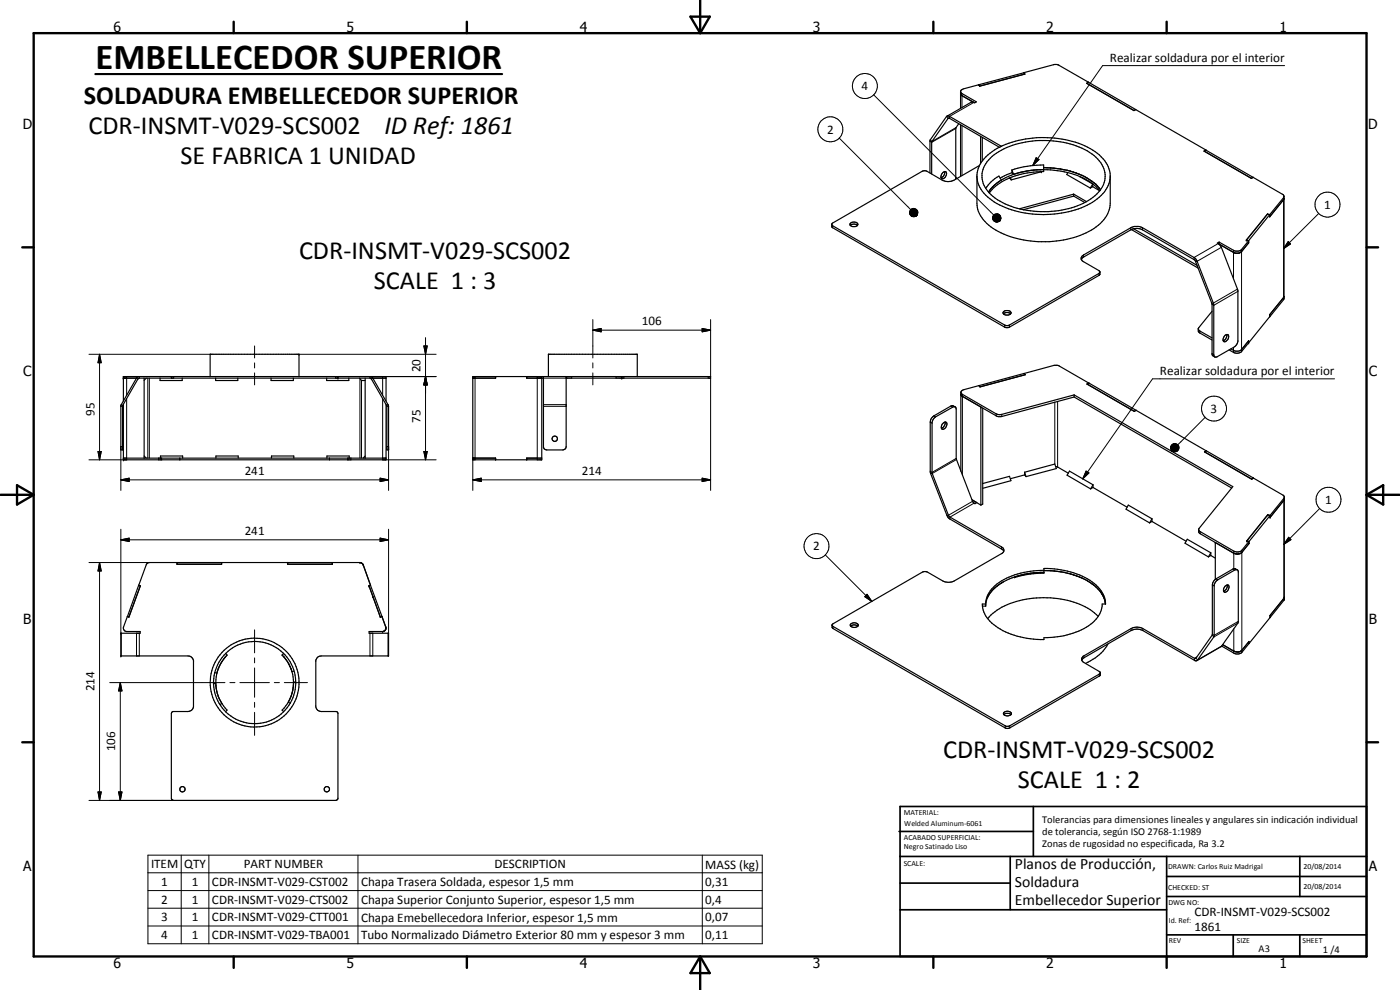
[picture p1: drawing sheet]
<svg xmlns="http://www.w3.org/2000/svg" width="420mm" height="297mm" viewBox="0 0 420 297" stroke-linecap="round" stroke-linejoin="round" font-family="sans-serif">
<g fill="none" stroke="#000" stroke-width=".35">
<path d="M284.3 34.8l-5.2 7.2v9.9M284.3 34.8l.7 .1 15.5 9M287.7 37.1l-.9 1.3v15.4M288.3 28.1l.4 .6 3.6 2M288.3 27.5l.4 .6 4.3 2.5-.5 .3-.2-.2M288.3 27.5v5M288.3 37.4v15.5M292.3 30.7l-.8-.1-7.2 4.2M293.7 25.4l.3 .4M293.7 25.4v.1M307.2 21.8l.3 .4M307.3 21.9l.3 .3-13.6 3.7-.3-.5"/>
<path d="M326.7 24.7l-.6 .3 14.2 8.2M326.7 24.7h.1M326.7 24.7l-9-5.2-1.3-.2-27.3 7.4-.6 .3-.2 .5M326.7 24.7l58.5 33.8 .1 31.2-4.2 5.3M340.8 32.9h.1M340.8 32.9l-.5 .2M340.9 32.9l-.6 .3M282.9 51.9a.67 .67 0 0 1 .9-.4 .67 .67 0 0 1 .2 1 1.11 1.11 0 0 1-1.5 .9l-.1-.6zM283.5 51.5a1.67 1.67 0 0 1-1.1 1.8M293.2 53.1a9.8 9.8 0 0 0 5.2 7.5 31 31 0 0 0 29.5 .1 10.2 10.2 0 0 0 5.3-7.5M294 49.7l-8 4.5a3.9 3.9 0 0 1-3.2-.1l-4.8-2.8h-1.1l-27 15.6-.3 .4v.8l52.3 30.2 1-.1 27-15.7 .2-1-.3-.3-4.8-2.8-.5-.5M294.3 40.9v8.2"/>
<path d="M294.8 41.2v7.1M295.9 47a24.9 24.9 0 0 1 16.3-5.7 26.3 26.3 0 0 1 17.8 5.2 8.7 8.7 0 0 1 3.2 6.1v8.4a9.7 9.7 0 0 1-5.7 8 31.2 31.2 0 0 1-27 .9 11 11 0 0 1-7.3-8.3v-9.1a8.4 8.4 0 0 1 2.7-5.5zM297.2 47.5a24.5 24.5 0 0 1 18.9-5.2 21.7 21.7 0 0 1 13.3 5.4 7.1 7.1 0 0 1-.8 11 24.3 24.3 0 0 1-17.2 4.8 21.9 21.9 0 0 1-14.4-5.5 7 7 0 0 1 .2-10.5zM298.3 55.7l2.2-1.7-.7-1.2-2.3 1.7-1.7 2M300 44.2l-15.3-8.8-5.1 7.2v9.6M300.5 43.9h.1M303.1 53.4l-.4 .1M303.1 53.4h.1M303.1 53.4l.4 .6M303.3 53.3l.2 .7M303.7 51a28.2 28.2 0 0 1 9.5-1.5v2a22 22 0 0 0-15 4.8l-1.3 1.6M303.7 51.8l-3.6 1.6"/>
<path d="M303.7 51l.5 1.3M303.7 51v.8M303.7 51.8l.5 .5M312.2 50.9l-2.8 .2-5.2 1.2M312.5 51.5l-9 2.5M313.2 50.9a21.5 21.5 0 0 0-15.4 5.3l-1.1 1.5 1.3-1.7M313.2 50.9l2.1 .1 5.1 .8M313.2 50.3a24.3 24.3 0 0 1 15.7 5l1.4 1.6M320.4 51.8a17.3 17.3 0 0 1 9.7 5.4M320.5 51.8l-.3 .6 7 4M322.2 58.3l-16.3 4.4M322.2 58.3l3.9 2.2"/>
<path d="M322.2 58.3v.5M322.2 58.8l3.3 1.9M322.2 58.8l-15 4.1M323.9 52.9l4 2.3M327.9 56l2.1 1.2M327.9 55.2l-.7 1.2M327.9 56l-.7 .4M327.9 55.2v.8M361.9 45l-.6 .3 14.3 8.2 .5-.3M361.9 45v.1M361.9 45l-.5 .3 14.1 8.2 .6-.3M376.1 53.2v.1"/>
<path d="M385.3 59.6l-4.3 5.5M385.3 59l-4.2 5.4M249.6 67.4l.3 .3 52.2 30 .8-.2 26.9-15.5 .3-.3M255.1 67.1a1.43 1.43 0 0 1 2.4 .3l-.6 .5a1.58 1.58 0 0 1-1.8-.3zM255.2 67.6a1.8 1.8 0 0 1 2.1 0M324.5 77.9l.7-.8 14.2-8.1a3.8 3.8 0 0 1 3.5 0l15.7 9.1 5.2 13.2v15l.8 .8M324.5 77.9v-.7l.7-.7 14.2-8.2 1.2-.4 1.4 .1 .9 .3 15.7 9.1 .6 .8 5 13 .1 15.2 .3 .7M339.5 68.9l20.1 11.5M340.2 68.6l19.1 11M365.9 72.6l-.6 .3 .7 .5 .6 .8 4.9 13v15.3l-.3 .8-.7 .8-5.2 2.9-.7 .1M365.9 73.2l4.3 2.5a2.08 2.08 0 0 0 2.4-.2M365.9 73.2l-.1 .1"/>
<path d="M365.9 72.6v.6M374.7 72.2v.7l-2.1 2.6M374.7 72.3l-2.1 2.5a1.99 1.99 0 0 1-2.4 .3l-4.3-2.5M374.7 72.9l-2.1 2.6M380.4 64.3l.7 .1M380.4 64.3l-6.4 7.8 .7 .2M381 65.1v-.7l-6.3 7.8M381.1 64.4l-.1 .6M301.1 94.1a1.64 1.64 0 0 1 2.2 0M301.2 93.5a1.46 1.46 0 0 1 2.2 .4l-.3 .5-1.3 .1a.67 .67 0 0 1-.6-.3 .67 .67 0 0 1 0-.7zM359.6 98.7l.5 .6 3.7 2.1M363.8 93.4l-4.2 5.2v.7l.3 .4 3.9 2.3"/>
<path d="M381 95l-8.4 10.5a2.18 2.18 0 0 1-2.4 .2l-1.3-.7M381 95h.1M381.1 94.4v.6M385.3 89.1l-4.3 5.3v.6M37 113.5h4M41 113.5l-4.7 8.2v13.3h.5v-13.2l4.6-8.1 .4-.2h69.2l.5 .2 4.6 8.2v13.1h.5v-13.3l-4.7-8.2M41.8 113l-.8 .5M43.3 113.5v24M43.9 113.5l-.6 .6M48 113.5v.7h6.7v-.7M51.4 113v.5M63.1 113v-6.7h26.6v6.7"/>
<path d="M64.7 113.5v.7h6.7v-.7M81.4 113.5v.7h6.6v-.7M98 113.5v.7h6.7v-.7M101.4 113v.5M107.9 113.5l.6 .7h1.1M109.6 113.5v24M111 113l.9 .5M111.9 113.5h4M148.7 113v.5M148.7 113v.5h-6.8M158.1 113v.5h5M162.6 113v25h-20.7v-25h71.4v.5h-43.4"/>
<path d="M163.1 113v21.2l.2 .4 .8 .4h4.8l.9-.6 .1-21.4M164.6 113v-6.7h26.7v6.7M186.6 113v.5M288.4 118.3l.4 .6 10.8 6.1h1l21.8-5.9M288.4 117.7v23.7M288.4 117.7l.4 .6 10.1 5.9 1 .2 22.5-5.9M293.8 115.7l-4.8 1.3-.6 .7M293.8 115.7l.4 .4M293.8 115.7h.1M307.4 112.1l8.9-2.5 1.4 .1 67.5 38.9 .2 .5v30.8l-4.2 5.4M307.4 112.1l.3 .3M307.4 112.1h.1"/>
<path d="M307.7 112.4l-13.6 3.7-.3-.4M307.7 112.4l-.4-.3-13.5 3.6M322.4 118.5l47.6 27.5-10.1 12.5-.2 1.2 .5 .4 10.1 5.9a2.25 2.25 0 0 0 2.4-.3M322.4 119.1l47.2 27.3M322.4 118.5v.6M326.2 115.2l14.2 8.2 .5-.3M326.8 114.9l-.6 .3M326.8 114.9l-.5 .3M367.5 100.8l.4-.3a.63 .63 0 0 1 .8 .1 .63 .63 0 0 1 0 .8 1.04 1.04 0 0 1-1.6 .9v-.6zM368.2 100.4a1.68 1.68 0 0 1-1.1 1.8M374.7 102.9v-.7l-2.1 2.7a2.47 2.47 0 0 1-3.2-.2M37 120.3v-7.3h78.9v7.3"/>
<path d="M37 121.3v16.7h78.9v-16.7M37 137.5h78.9M43.3 136.8l.6 .7M48.2 137.5v-.7h6.6v.7M54 137.5v.5M64.8 137.5v-.7h6.7v.7M81.5 137.5v-.7h6.7v.7M98.1 137.5v-.7h6.7v.7M98.9 137.5v.5M109.6 136.8l-.6 .7M141.9 137.5h6.8v.5M148.7 137.5v.5"/>
<path d="M162.6 137.5h-4.5v.5M282.8 127.3l.9-.7a1.14 1.14 0 0 1-.2 2 .65 .65 0 0 1-.9 .1 .65 .65 0 0 1 0-1zM283.6 126.6a1.67 1.67 0 0 1-1.1 1.9M286.7 122.1l-.7-.4-.6 .1-5.2 3-.9 1.1-.1 .8 .1 15.4 5.3 13.2 16.2 9.5 .4 .6M286.7 122.1l-.6-.1-5.4 3.1-.8 1.1-.2 .5 .1 15.4 5 12.8 15.8 9.2 .5 .5 .1 .8M286.7 122.1l.3 .7v14.9l5 12.9 .6 .5 .5-.3-1.4-.8 2.7 1.6M294.4 122.1v29.5M294.9 122.5v28.8l-.5 .3M316.8 140l.6 .1 3.2 1.9M340.9 123.1h.1M362 135.3h.1M362 135.3l-.5 .3 14.2 8.2 .5-.3"/>
<path d="M294.9 145.1l8.1-2.2 .4 1.3-8.5 2.3M307.5 142.5l-4.3 1.1M307.5 141.7l.4 1.3M307.5 141.7v.8M307.5 142.5l.4 .5M307.5 141.7l9.1-2.5 .4 1.4-9.1 2.4M328 146.3l10.3 5.9M328 145.5l-.7 1.2M328 146.3l-.7 .4M328 145.5v.8M328 145.5l-7-4.1-.8 1.2 7.1 4.1M345.7 156.5l10.3 5.9"/>
<path d="M345.7 155.7l-.7 1.2M345.7 156.5l-.7 .4M345.7 155.7v.8M345.7 155.7l-7.1-4.1-.7 1.2 7.1 4.1M359.7 159l.3 .4 10.3 6a2.05 2.05 0 0 0 2.4-.3l2.1-2.6M376.2 143.4l-.6 .4M376.2 143.4v.1M380.4 154.5l-6.2 7.8 .7 .2M380.4 154.5l.8 .2-6.3 7.8M380.5 154.5l.7 .1M385.3 150.1l-4.1 5.2v-.7M385.3 150.1l-4.1 5.1"/>
<path d="M385.4 149.9l-.1 .2M385.4 149.2l-4.2 5.4M41.6 175.6l.5 .2M41.6 175.6l-3.3 9.4M41.6 175.6l2.4-6.4 .8-.4h63.2l.5 .1 .5 .6 2.2 6.1M41.6 175.6h.1M42.1 175.8l-3.4 9.4-.5-.2M42.1 175.8l-3.4 9.3-.4-.1M53.1 168.8v.5h13.4v-.5M53.2 168.8v.5M86.3 168.8v.5h13.4v-.5M86.4 168.8v.5"/>
<path d="M110.7 175.8l3.5 9.4M110.7 175.8h.1M110.8 175.8l3.3 9.3M111.2 175.6l-.5 .2M111.2 175.6l4.6 12.5M111.2 175.6l-.4 .2M298.1 176.8l-1.6 2.1M298.2 176.8l-1.6 1.9-.8 2.6M300.8 174.8l.3-.2-2.9 2.2M301.2 165.4l-.4 .6-14.4 8.3a3.8 3.8 0 0 1-3.5 0l-4.6-2.7h-1.4l-26.9 15.6-.3 .3 .1 .8 52.4 30.3 .9-.2 27-15.7v-1.2l-4.8-2.7-.7-.7M304.4 173.3a27.4 27.4 0 0 1 8.9-1.3v-1.4a24.2 24.2 0 0 1 15.7 5 7.9 7.9 0 0 1 2.8 5.6M304.4 173.1v.2"/>
<path d="M305.5 172.8a16.5 16.5 0 0 0-7.4 4M309.3 172l-4.4 1-.5 .3M310.4 171.9l-1 .1M312.3 171.7l-3.8 .4-2.7 .6M313.3 171.1a23.6 23.6 0 0 0-14.6 4.6 7.5 7.5 0 0 0-2.9 6.2h-1M313.3 171.7l-2 .1M313.3 171.2a22.8 22.8 0 0 1 16.2 5.5l1.6 2.2 .7 2.3M363.4 166.7l1.3 .8M363.4 165.9l-.7 1.2M363.4 166.7l-.7 .4M363.4 165.9v.8M363.4 165.9l-7.1-4.1-.7 1.2 7.1 4.1"/>
<path d="M364.7 173.9l5.5-3.3h.6l.7 .5 .1 .3v15.2l-5 7.2M364.7 173.9l-.7 .9-.2 .7v15l-4.9 7h-.4l-15.5-8.9a3.8 3.8 0 0 0-3.5 0l-14.4 8.3-.5 .6v.6M364.7 162.8v11M367.6 175.9a.66 .66 0 0 1 .6-.4 .66 .66 0 0 1 .6 .4 1.31 1.31 0 0 1-1.4 1.7l-.2-.7zM368.3 175.5a1.67 1.67 0 0 1-1.1 1.9M371.2 170.9l-.6 .1-5.1 3-1.1 1.3v15.5l-5.3 7.4h-.4l-15.7-9a3.8 3.8 0 0 0-3.5 0l-14.2 8.2-.7 .7M374.8 163.1h.1M374.9 162.5l-.1 .6-2.1 2.6M374.9 163.1l-2.2 2.6M385.3 179.5l-4.1 5.2v.6M385.3 179.5l-4.1 5.2M385.4 179.3l-.1 .2"/>
<path d="M38.2 185l-1.1 3.1a1.05 1.05 0 0 0 .9 1.4h4.1v.5h-5.8v6.8h20.1a1.7 1.7 0 0 1 1.7 1.4v13.9a1.68 1.68 0 0 1-1.7 1.4h-4.5l-.5 .6v25.4l.5 .6h49l.5-.5v-25.6l-.5-.5-4.8-.1-.8-.3-.4-.7-.1-14.2 .5-1 1.1-.4h20.2v-6.8h-5.8v-.5h4a1.05 1.05 0 0 0 1-1.4M38.3 185h-.1M66.6 198.5a11.3 11.3 0 0 0-1.7 8M67.7 196.1l.4 .5M68.1 196.6l-1.9 2.5-1.1 2.9-.6-.2M68.1 196.6l-1.4 1.8M85.2 196.1l-.5 .5 1.6 1.9M86.3 198.5l.7 1.4M86.3 198.5l1.1 2.2M114.1 185.1l.1 .1M114.1 185.1l.5-.1 1.2 3.1M114.6 185l-.4 .2"/>
<path d="M249.7 187.6l52.3 30.3 1.1-.1 27-15.6 .1-.3M255.2 187.3a1.46 1.46 0 0 1 2.4 .3 1.38 1.38 0 0 1-2.4-.1zM255.3 187.9a1.64 1.64 0 0 1 2.2 0M295.8 181.2h-1v.7M329.6 185a22.3 22.3 0 0 0-15.4-5.6 24.2 24.2 0 0 0-16.8 5.1l-1 1.1M331.8 181.2h-1a9.4 9.4 0 0 1-6.2 7.8 25.4 25.4 0 0 1-11.3 2.3v.6a21.9 21.9 0 0 1-16.7-6.1l-1.3-2.2-.5-1.7M332.5 193.2a13.7 13.7 0 0 1-6.7 5.9M366.6 193.8l3.7 2.2a2.15 2.15 0 0 0 2.4-.3l2.1-2.6 .1-.7-2.2 2.7M366.6 193.8l-7.4 4.4M366.9 193.4l3.4 2a2.05 2.05 0 0 0 2.4-.3M374.8 192.5l-2.1 2.6M374.8 193.1h.1"/>
<path d="M381.2 185.3l-6.3 7.8M64.1 205.1h.7l.2 2.2 .8 2.4M64.9 206.7l.9 3M65.8 209.7l.8 1.4 1.5 2-.4 .4M65.8 209.7l.8 1.4-.6 .3M87.4 200.7l.2 .8M87.6 201.5l.4 1.6v2.6M88 206.2l-.5 2.3-1 2.2 .6 .3M88.3 201.3l-.7 .2M88.8 204.6h-.7a11.7 11.7 0 0 1-3.4 8.5l.5 .4M301.2 213.9a1.42 1.42 0 0 1 2.3 .3 1.35 1.35 0 0 1-2.4-.2zM301.3 214.4a1.64 1.64 0 0 1 2.1 0"/>
<circle cx="166.5" cy="131.6" r=".81"/>
<circle cx="76.4" cy="204.8" r="13.3"/>
<circle cx="76.4" cy="204.8" r="12.3"/>
<circle cx="54.8" cy="236.8" r=".8"/>
<circle cx="98.1" cy="236.8" r=".79"/>
</g>
<g fill="none" stroke="#000" stroke-width=".3">
<path d="M385.5 19.7h-54.6l-20.9 30M262.2 28.4l36 36.1M284 35l.5 .6 .2-.2M286.8 38.6l-7.2 4.1-.5-.3M286.9 38.3l-7.2 4.2-.5-.6M288.7 28.1v4.2M288.7 37.7v15M292.3 30.7l-7.3 4.2v.6M251.9 41.4l21.4 21.5M300.5 43.9h.1M311 47.3l.8 .6-1.8 1.8zM385.2 59.9h.1"/>
<path d="M385.2 59.3v30.6M249.9 67.7v.6M273 63.8l2.1 .9-2.1-.7zM273 64l2.1 .7-2.1-.4zM273 63.5l2.1 1.2-2.1-.9zM273 64.3l2.1 .4-1.9-.2zM273.1 63.2l2 1.5-2.1-1.2zM273.2 63l.2-.2 1.7 1.9zM273.2 63l1.9 1.7-2-1.5zM273.2 64.5l1.9 .2h-1.7zM273.4 64.7h1.7l-1.5 .2zM273.4 62.8l.2-.1 1.5 2z"/>
<path d="M273.6 64.9l1.5-.2zM273.6 62.7l.3-.1 1.2 2.1zM273.8 65l1.3-.3zM273.9 62.6l.2-.1 1 2.2zM274.1 65l1-.3zM274.1 62.5l.3 .1 .7 2.1zM274.4 65l.7-.3zM274.4 62.6l.3 .1 .4 2zM274.6 64.9l.5-.2zM274.7 62.7l.2 .1 .2 1.9zM274.9 64.9l.2-.2zM274.9 62.8l.2 .1v1.8z"/>
<path d="M275.1 62.9l.2 .3-.2 1.5zM275.3 63.2l.1 .2-.3 1.3zM275.4 64.2l-.3 .5zM275.4 64l-.3 .7zM275.4 63.4l-.3 1.3zM275.5 63.7l-.4 1zM297.9 65.1l2.1 1.2-2.1-1zM297.9 65.3l2.1 1-2.1-.7zM297.9 65.6l2.1 .7-2-.4zM298 65.9l2 .4-1.9-.2zM298 64.8l2 1.5-2.1-1.2zM298.1 66.1l1.9 .2h-1.7z"/>
<path d="M298.1 64.6l.3-.2 1.6 1.9zM298.1 64.6l1.9 1.7-2-1.5zM298.3 66.3h1.7l-1.5 .2zM298.4 64.4l.2-.1 1.4 2zM298.5 66.5l1.5-.2-1.2 .3zM298.6 64.3l.2-.1 1.2 2.1zM298.8 66.6l1.2-.3zM298.8 64.2l.3-.1 .9 2.2zM299 66.6l1-.3zM299.1 64.1h.3l.6 2.2zM299.3 66.6l.7-.3zM299.4 64.1l.2 .1 .4 2.1z"/>
<path d="M299.5 66.5l.5-.2zM299.6 64.2l.3 .2 .1 1.9zM299.8 66.4l.2-.1zM299.9 64.4l.1 .2v1.7zM300 64.6l.2 .2-.2 1.5zM300.2 64.8l-.2 1.5zM300.3 65.8l-.3 .5zM300.3 65l-.3 1.3zM300.4 65.5l-.4 .8zM300.4 65.3l-.4 1zM325.2 76.5v.6M339.4 68.3v.7"/>
<path d="M342.9 68.3v.7M365.6 73.1l-7.3 4.2v.6M366.6 74.2l-7.3 4.2-.5 .1M370.2 75.1v8.6M372.6 75.5h.1M372.6 74.8v30.7M386.6 72.5l.7 .7-2.1 1.4zM395.8 64.1l-10.6 10.5M177.9 99.1l2.5-.5v1zM177.9 95.9v11.5M177.9 99.1h35.4M210.7 98.6l2.6 .5-2.6 .5z"/>
<path d="M213.3 95.9v17.1M301.5 97.5v.7M302.9 97.5v.7M329.8 82v.6M360.1 99.3v.6M371.4 86.7l-7.3 4.2-.4 .1M371.5 87.4l-7.2 4.2-.5-.3M26.7 106.3h36.4M29.9 106.3l.5 2.5h-1zM29.9 106.3v31.7M38 113v5.6M38 119.6v18.4h-11.3"/>
<path d="M41 113.5l.4 .2M41.8 113v.5M44.4 113.5v24M44.8 113.5v24M52.1 113v.5M76.4 103.8v3.6M76.4 108.9v1.5M76.4 111.9v3.6M89.7 106.3h41.2M108 113.7v23.8M108.5 114.2v23.3M111 113v.5"/>
<path d="M111.9 113.5l-.4 .2M114.8 113v5.6M114.8 119.6v18.4h16.1M127.2 103.8h1l-.5 2.5zM127.7 113l.5 2.5h-1zM127.7 101.3v36.7M130.9 113h-30.2v.5M142.6 113v25M161.2 113v25M163.1 113.5h6.8M171.6 113v.5M177.9 108.9v1.5"/>
<path d="M177.9 111.9v3.6M184.9 113v.5M187.2 113v.5M212.5 113v.5M213.3 113.5v33.7M288.8 118.9h.1M288.8 118.3v24.2M363.8 106.1l.5 .3M370.2 104.2v1.5M400.5 113.7h-54.6l-21 30M29.4 135.5h1l-.5 2.5zM36.3 121.9h.5"/>
<path d="M36.4 121.4l.4 .3M36.8 134h-.5v13.2M47.6 137.5v.5M48.5 137.5v.5M104.3 137.5v.5M105.3 137.5v.5M116.1 134h.5v13.2M116.1 121.9h.5M116.4 121.4l-.4 .3M127.2 135.5h1l-.5 2.5zM141.9 137.5v9.7M163.1 121.9h6.8"/>
<path d="M163.1 121.4h6.8M279.2 126.7l.5 .3M280.2 124.8l.5 .3M285.4 121.8l.5 .4M287 137.5l-7.3 4.2-.5-.3M287.1 137.9l-7.3 4.2h-.5M298.9 124.2v.6M300.6 124.3v.7M316.6 120.6v18.6M317.4 120.4v19.7M351.4 134.2l.3 1zM351.4 134.5l.3 .7z"/>
<path d="M351.4 134l.3 1.2zM351.4 134.7l.3 .5zM351.5 133.7l.2 1.5zM351.6 135l.1 .2zM351.7 133.5l.2-.2-.2 1.9zM351.7 133.5v1.7l-.2-1.5zM351.7 135.2l.5 .3zM351.7 135.2l.7 .4zM351.7 135.2l1 .4zM351.7 135.2l1.3 .3zM351.7 135.2l1.5 .2zM351.7 135.2l1.7 .1-.2 .1z"/>
<path d="M351.7 135.2l1.9-.2-.2 .3zM351.7 135.2l2-.4-.1 .2zM351.7 135.2l2.1-.6-.1 .2zM351.7 135.2l2.2-.9-.1 .3zM351.7 135.2l2.1-1.2 .1 .3zM351.7 135.2l2-1.4 .1 .2zM351.7 135.2l1.9-1.7 .1 .3zM351.9 133.3l.2-.1-.4 2zM352.1 133.2l.3-.1-.7 2.1zM352.4 133.1h.2l-.9 2.1zM352.6 133.1h.3l-1.2 2.1zM352.9 133.1l.2 .1-1.4 2z"/>
<path d="M353.1 133.2l.3 .1-1.7 1.9zM353.4 133.3l.2 .2-1.9 1.7zM361.7 125.2l-8.2 8.2M36.3 144l2.5-.5v1zM36.3 144h80.3M36.3 158.8v31.2M114.1 143.5l2.5 .5-2.5 .5zM116.6 158.8v31.2M141.9 144l2.5-.5v1zM141.9 144h71.4M210.7 143.5l2.6 .5-2.6 .5zM291.9 150.4l-7.3 4.2h-.4"/>
<path d="M292.3 151l-7.2 4.2v.5M326 141.4l.8 .5-1.9 1.8zM360.2 159.5v.6M385.3 149.5v30.6M396.1 152.6l-10.8 10.7M26.7 168.8h18.1M29.9 168.8l.5 2.5h-1zM29.9 168.8v71.4M36.3 162l2.5-.5v1zM36.3 162h80.3M109 169.5h.1M114.1 161.5l2.5 .5-2.5 .5z"/>
<path d="M247.7 166.5l14 14M260.2 178.3l1.5 2.2-2.2-1.5zM300.6 164.1v.6M363.8 175.5l.6 .3M364.9 173.7l.6 .3M370 170.7l.6 .3M370.3 166h.1M370.3 165.4v5.2M372.7 165.1v30.6M386.7 161.2l.7 .7-2.1 1.4zM36.4 190v6.8M41 190v6.8"/>
<path d="M41.8 190v6.8M76.4 189v6.9M76.4 197.4v1.5M111 190v6.8M111.9 190v6.8M115.8 188.1h.1M116.4 190v6.8M250 188v.6M325.3 196.8v.6M339.5 188.6v.6M343 188.6v.6M359.2 197.1l-.7 .4v.6"/>
<path d="M366.6 193.8l-7.2 4.2-.5-.5M370.3 188.6v7.4M371.5 186.9l-7.2 4.2-.5-.6M371.6 186.4l-7.2 4.2-.6-.3M32.9 204.8h34.6M36.1 204.8l.5 2.5h-1zM36.1 204.8v35.4M69 204.8h1.5M72 204.8h8.8M76.4 200.4v8.8M76.4 210.7v1.5M76.4 213.7v6.9"/>
<path d="M82.3 204.8h1.6M85.3 204.8h7M301.7 217.8v.6M303.1 217.8v.6M329.9 202.3v.6M29.4 237.6h1l-.5 2.6zM35.6 237.6h1l-.5 2.6zM26.7 240.2h25.4M44.4 256.6h184.4v26.6h-184.4zM54.4 256.6v26.6M62.7 256.6v26.6M107.4 256.6v26.6"/>
<path d="M210.8 256.6v26.6M44.4 261.9h184.4M44.4 267.2h184.4M44.4 272.5h184.4M44.4 277.8h184.4"/>
<circle cx="249.2" cy="38.8" r="3.8"/>
<circle cx="259.6" cy="25.8" r="3.8"/>
<circle cx="398.4" cy="61.4" r="3.7"/>
<circle cx="364.3" cy="122.6" r="3.8"/>
<circle cx="398.7" cy="150" r="3.8"/>
<circle cx="245" cy="163.9" r="3.7"/>
</g>
<g fill="#000">
<circle cx="312.5" cy="51.5" r=".18"/>
<circle cx="374" cy="72.1" r=".18"/>
<circle cx="37" cy="113" r=".18"/>
<circle cx="37" cy="113.5" r=".18"/>
<circle cx="89.7" cy="106.3" r=".18"/>
<circle cx="101.4" cy="113" r=".18"/>
<circle cx="101.4" cy="113.5" r=".18"/>
<circle cx="186.6" cy="113.5" r=".18"/>
<circle cx="186.6" cy="113" r=".18"/>
<circle cx="326.8" cy="114.9" r=".18"/>
<circle cx="374.7" cy="102.9" r=".18"/>
<circle cx="37" cy="137.5" r=".18"/>
<circle cx="37" cy="138" r=".18"/>
<circle cx="294.4" cy="122.1" r=".18"/>
<circle cx="380.5" cy="154.5" r=".18"/>
<circle cx="381.2" cy="155.2" r=".18"/>
<circle cx="66.5" cy="168.8" r=".18"/>
<circle cx="99.7" cy="168.8" r=".18"/>
<circle cx="108" cy="168.8" r=".18"/>
<circle cx="110.8" cy="175.9" r=".18"/>
<circle cx="111.9" cy="178.9" r=".18"/>
<circle cx="111.9" cy="179" r=".18"/>
<circle cx="364.7" cy="162.8" r=".18"/>
<circle cx="374.2" cy="162.3" r=".18"/>
<circle cx="36.3" cy="190" r=".18"/>
<circle cx="36.3" cy="196.8" r=".18"/>
<circle cx="114.8" cy="189.5" r=".18"/>
</g>
<g fill="none" stroke="#000" stroke-width=".71">
<path d="M10.1 9.9h400v277.1h-400zM70.1 6.5v3.4M140.1 6.5v3.4M207.2 5h5.8l-2.9 4.9zM210.1 0v9.9M280.1 6.5v3.4M350.1 6.5v3.4M6.7 74.2h3.4M410.1 74.2h3.5M.1 148.5h10M5.1 145.6l5 2.9-5 2.9zM410.1 148.5h10"/>
<path d="M410.1 148.5l5-2.9v5.8zM6.7 222.7h3.4M410.1 222.7h3.5M70.1 287v3.4M140.1 287v3.4M210.1 287v10M210.1 287l2.9 5h-5.8zM280.1 287v3.4M350.1 287v3.4"/>
</g>
<g fill="none" stroke="#000" stroke-width=".51">
<path d="M269.8 249.5h40.3M270.1 242h140v45h-140zM270.1 257h140M303.2 257v16M310.1 242v15M350.1 257v30M390.1 257v12M270.1 265h33.1M270.1 273h80M350.1 269h60M350.1 263h60M350.1 280.5h60"/>
<path d="M370.1 280.5v6.5M390.1 280.5v6.5"/>
</g>
<g fill="#000">
<path d="M311 47.3l.8 .6-1.8 1.8zM275.4 64.2l-.3 .5zM275.4 64l-.3 .7zM275.5 63.7l-.4 1zM275.4 63.4l-.3 1.3zM275.3 63.2l.1 .2-.3 1.3zM275.1 62.9l.2 .3-.2 1.5zM274.9 62.8l.2 .1v1.8zM274.4 62.6l.3 .1 .4 2zM274.1 62.5l.3 .1 .7 2.1zM273.9 62.6l.2-.1 1 2.2zM273.6 62.7l.3-.1 1.2 2.1z"/>
<path d="M273.4 62.8l.2-.1 1.5 2zM273.2 63l.2-.2 1.7 1.9zM273.2 63l1.9 1.7-2-1.5zM273.1 63.2l2 1.5-2.1-1.2zM273 63.5l2.1 1.2-2.1-.9zM273 63.8l2.1 .9-2.1-.7zM273 64l2.1 .7-2.1-.4zM273.2 64.5l1.9 .2h-1.7zM273.4 64.7h1.7l-1.5 .2zM273.6 64.9l1.5-.2zM273.8 65l1.3-.3zM274.1 65l1-.3z"/>
<path d="M274.4 65l.7-.3zM274.6 64.9l.5-.2zM274.9 64.9l.2-.2zM300.3 65.8l-.3 .5zM300.4 65.5l-.4 .8zM300.4 65.3l-.4 1zM300.3 65l-.3 1.3zM300.2 64.8l-.2 1.5zM300 64.6l.2 .2-.2 1.5zM299.9 64.4l.1 .2v1.7zM299.4 64.1l.2 .1 .4 2.1zM299.1 64.1h.3l.6 2.2z"/>
<path d="M298.8 64.2l.3-.1 .9 2.2zM298.6 64.3l.2-.1 1.2 2.1zM298.4 64.4l.2-.1 1.4 2zM298.1 64.6l.3-.2 1.6 1.9zM298.1 64.6l1.9 1.7-2-1.5zM298 64.8l2 1.5-2.1-1.2zM297.9 65.1l2.1 1.2-2.1-1zM297.9 65.3l2.1 1-2.1-.7zM297.9 65.6l2.1 .7-2-.4zM298.1 66.1l1.9 .2h-1.7zM298.3 66.3h1.7l-1.5 .2zM298.5 66.5l1.5-.2-1.2 .3z"/>
<path d="M298.8 66.6l1.2-.3zM299 66.6l1-.3zM299.3 66.6l.7-.3zM299.5 66.5l.5-.2zM299.8 66.4l.2-.1zM386.6 72.5l.7 .7-2.1 1.4zM177.9 99.1l2.5-.5v1zM210.7 98.6l2.6 .5-2.6 .5zM29.9 106.3l.5 2.5h-1zM127.2 103.8h1l-.5 2.5zM127.7 113l.5 2.5h-1zM29.4 135.5h1l-.5 2.5z"/>
<path d="M127.2 135.5h1l-.5 2.5zM351.7 135.2l.5 .3zM351.7 135.2l.7 .4zM351.7 135.2l1 .4zM351.7 135.2l1.3 .3zM351.7 135.2l1.5 .2zM351.7 135.2l1.7 .1-.2 .1zM351.7 135.2l1.9-.2-.2 .3zM351.7 135.2l2.1-.6-.1 .2zM351.7 135.2l2.2-.9-.1 .3zM351.7 135.2l2.1-1.2 .1 .3zM351.7 135.2l2-1.4 .1 .2z"/>
<path d="M351.7 135.2l1.9-1.7 .1 .3zM353.4 133.3l.2 .2-1.9 1.7zM353.1 133.2l.3 .1-1.7 1.9zM352.9 133.1l.2 .1-1.4 2zM352.6 133.1h.3l-1.2 2.1zM352.4 133.1h.2l-.9 2.1zM352.1 133.2l.3-.1-.7 2.1zM351.7 133.5l.2-.2-.2 1.9zM351.7 133.5v1.7l-.2-1.5zM351.5 133.7l.2 1.5zM351.4 134l.3 1.2zM351.4 134.2l.3 1z"/>
<path d="M351.4 134.5l.3 .7zM351.4 134.7l.3 .5zM351.6 135l.1 .2zM36.3 144l2.5-.5v1zM114.1 143.5l2.5 .5-2.5 .5zM141.9 144l2.5-.5v1zM210.7 143.5l2.6 .5-2.6 .5zM326 141.4l.8 .5-1.9 1.8zM29.9 168.8l.5 2.5h-1zM36.3 162l2.5-.5v1zM114.1 161.5l2.5 .5-2.5 .5zM260.2 178.3l1.5 2.2-2.2-1.5z"/>
<path d="M386.7 161.2l.7 .7-2.1 1.4zM36.1 204.8l.5 2.5h-1zM29.4 237.6h1l-.5 2.6zM35.6 237.6h1l-.5 2.6z"/>
</g>
<path d="M273 64.5h2.1M274.9 62.7v2M299.8 64.2v2.1M351.7 135h2" fill="none" stroke="#000" stroke-width=".38"/>
<path d="M298 66.1h2M351.9 133.2v2" fill="none" stroke="#000" stroke-width=".42"/>
<path d="M28.6 22.2h122.1" fill="none" stroke="#000" stroke-width=".63"/>
<text font-size="11" x="28.6" y="20.7">EMBELLECEDOR SUPERIOR</text>
<g font-size="7.9">
<text x="25.2" y="31.1">SOLDADURA EMBELLECEDOR SUPERIOR</text>
<text x="26.5" y="40.1">CDR-INSMT-V029-SCS002</text>
<text x="115.3" y="40.1">ID Ref: 1861</text>
<text x="54.2" y="49.1">SE FABRICA 1 UNIDAD</text>
<text x="89.7" y="77.6">CDR-INSMT-V029-SCS002</text>
<text x="112.2" y="86.6">SCALE 1 : 3</text>
<text x="283" y="227.5">CDR-INSMT-V029-SCS002</text>
<text x="305.5" y="236.5">SCALE 1 : 2</text>
</g>
<g font-size="4.7">
<text x="304.6" y="260.8">Planos de Producción,</text>
<text x="304.6" y="266.2">Soldadura</text>
<text x="304.6" y="271.6">Embellecedor Superior</text>
</g>
<g font-size="4.2">
<text x="34" y="9.6">6</text>
<text x="104" y="9.6">5</text>
<text x="174" y="9.6">4</text>
<text x="244" y="9.6">3</text>
<text x="314" y="9.6">2</text>
<text x="384" y="9.6">1</text>
<text x="6.8" y="38.7">D</text>
<text x="410.6" y="38.7">D</text>
<text x="7" y="112.9">C</text>
<text x="410.8" y="112.9">C</text>
<text x="7" y="187.1">B</text>
<text x="410.8" y="187.1">B</text>
<text x="7" y="261.4">A</text>
<text x="410.8" y="261.4">A</text>
<text x="34" y="290.4">6</text>
<text x="104" y="290.4">5</text>
<text x="174" y="290.4">4</text>
<text x="244" y="290.4">3</text>
<text x="314" y="290.4">2</text>
<text x="384" y="290.4">1</text>
</g>
<g font-size="3.9">
<text x="333.1" y="18.6">Realizar soldadura por el interior</text>
<text x="258.6" y="27.1">4</text>
<text x="248.2" y="40.1">2</text>
<text x="397.4" y="62.7">1</text>
<text x="192.6" y="97.5">106</text>
<text x="126.2" y="111.7" transform="rotate(-90 126.2 111.7)">20</text>
<text x="348.1" y="112.6">Realizar soldadura por el interior</text>
<text x="28.4" y="124.8" transform="rotate(-90 28.4 124.8)">95</text>
<text x="363.3" y="123.9">3</text>
<text x="126.2" y="126.9" transform="rotate(-90 126.2 126.9)">75</text>
<text x="73.5" y="142.5">241</text>
<text x="174.6" y="142.5">214</text>
<text x="397.7" y="151.2">1</text>
<text x="73.5" y="160.4">241</text>
<text x="244" y="165.1">2</text>
<text x="28.4" y="207.5" transform="rotate(-90 28.4 207.5)">214</text>
<text x="34.5" y="225.5" transform="rotate(-90 34.5 225.5)">106</text>
<text x="45.3" y="260.5">ITEM</text>
<text x="55.3" y="260.5">QTY</text>
<text x="73.1" y="260.5">PART NUMBER</text>
<text x="148.4" y="260.5">DESCRIPTION</text>
<text x="211.7" y="260.6">MASS (kg)</text>
<text x="48.4" y="265.8">1</text>
<text x="57.6" y="265.8">1</text>
<text x="63.6" y="265.8">CDR-INSMT-V029-CST002</text>
<text x="108.4" y="265.9">Chapa Trasera Soldada, espesor 1,5 mm</text>
<text x="211.7" y="265.8">0,31</text>
<text x="48.4" y="271.1">2</text>
<text x="57.6" y="271.1">1</text>
<text x="63.6" y="271.1">CDR-INSMT-V029-CTS002</text>
<text x="108.4" y="271.2">Chapa Superior Conjunto Superior, espesor 1,5 mm</text>
<text x="211.7" y="271.1">0,4</text>
<text x="358.5" y="275">CDR-INSMT-V029-SCS002</text>
<text x="48.4" y="276.4">3</text>
<text x="48.4" y="281.7">4</text>
<text x="57.6" y="276.4">1</text>
<text x="57.6" y="281.7">1</text>
<text x="63.6" y="276.4">CDR-INSMT-V029-CTT001</text>
<text x="63.6" y="281.7">CDR-INSMT-V029-TBA001</text>
<text x="108.4" y="276.5">Chapa Emebellecedora Inferior, espesor 1,5 mm</text>
<text x="108.4" y="281.9">Tubo Normalizado Diámetro Exterior 80 mm y espesor 3 mm</text>
<text x="211.7" y="276.4">0,07</text>
<text x="211.7" y="281.7">0,11</text>
<text x="358.5" y="279.4">1861</text>
</g>
<g font-size="3.1">
<text x="312.7" y="246.8">Tolerancias para dimensiones lineales y angulares sin indicación individual</text>
<text x="312.7" y="250.4">de tolerancia, según ISO 2768-1:1989</text>
<text x="312.7" y="254">Zonas de rugosidad no especificada, Ra 3.2</text>
<text x="377.7" y="285.6">A3</text>
<text x="397" y="285.9">1 /4</text>
</g>
<g font-size="2.4">
<text x="271.2" y="244.4">MATERIAL:</text>
<text x="271.3" y="252">ACABADO SUPERFICIAL:</text>
<text x="271.4" y="247.9">Welded Aluminum-6061</text>
<text x="271.3" y="254.6">Negro Satinado Liso</text>
<text x="271.2" y="259.7">SCALE:</text>
<text x="350.6" y="260.8">DRAWN: Carlos Ruiz Madrigal</text>
<text x="391.2" y="260.6">20/08/2014</text>
<text x="350.6" y="267">CHECKED: ST</text>
<text x="391.2" y="266.7">20/08/2014</text>
<text x="350.6" y="271.4">DWG NO:</text>
<text x="350.8" y="276.9">Id. Ref:</text>
<text x="350.8" y="282.8">REV</text>
<text x="371.2" y="282.9">SIZE</text>
<text x="390.9" y="282.9">SHEET</text>
</g>
</svg>
